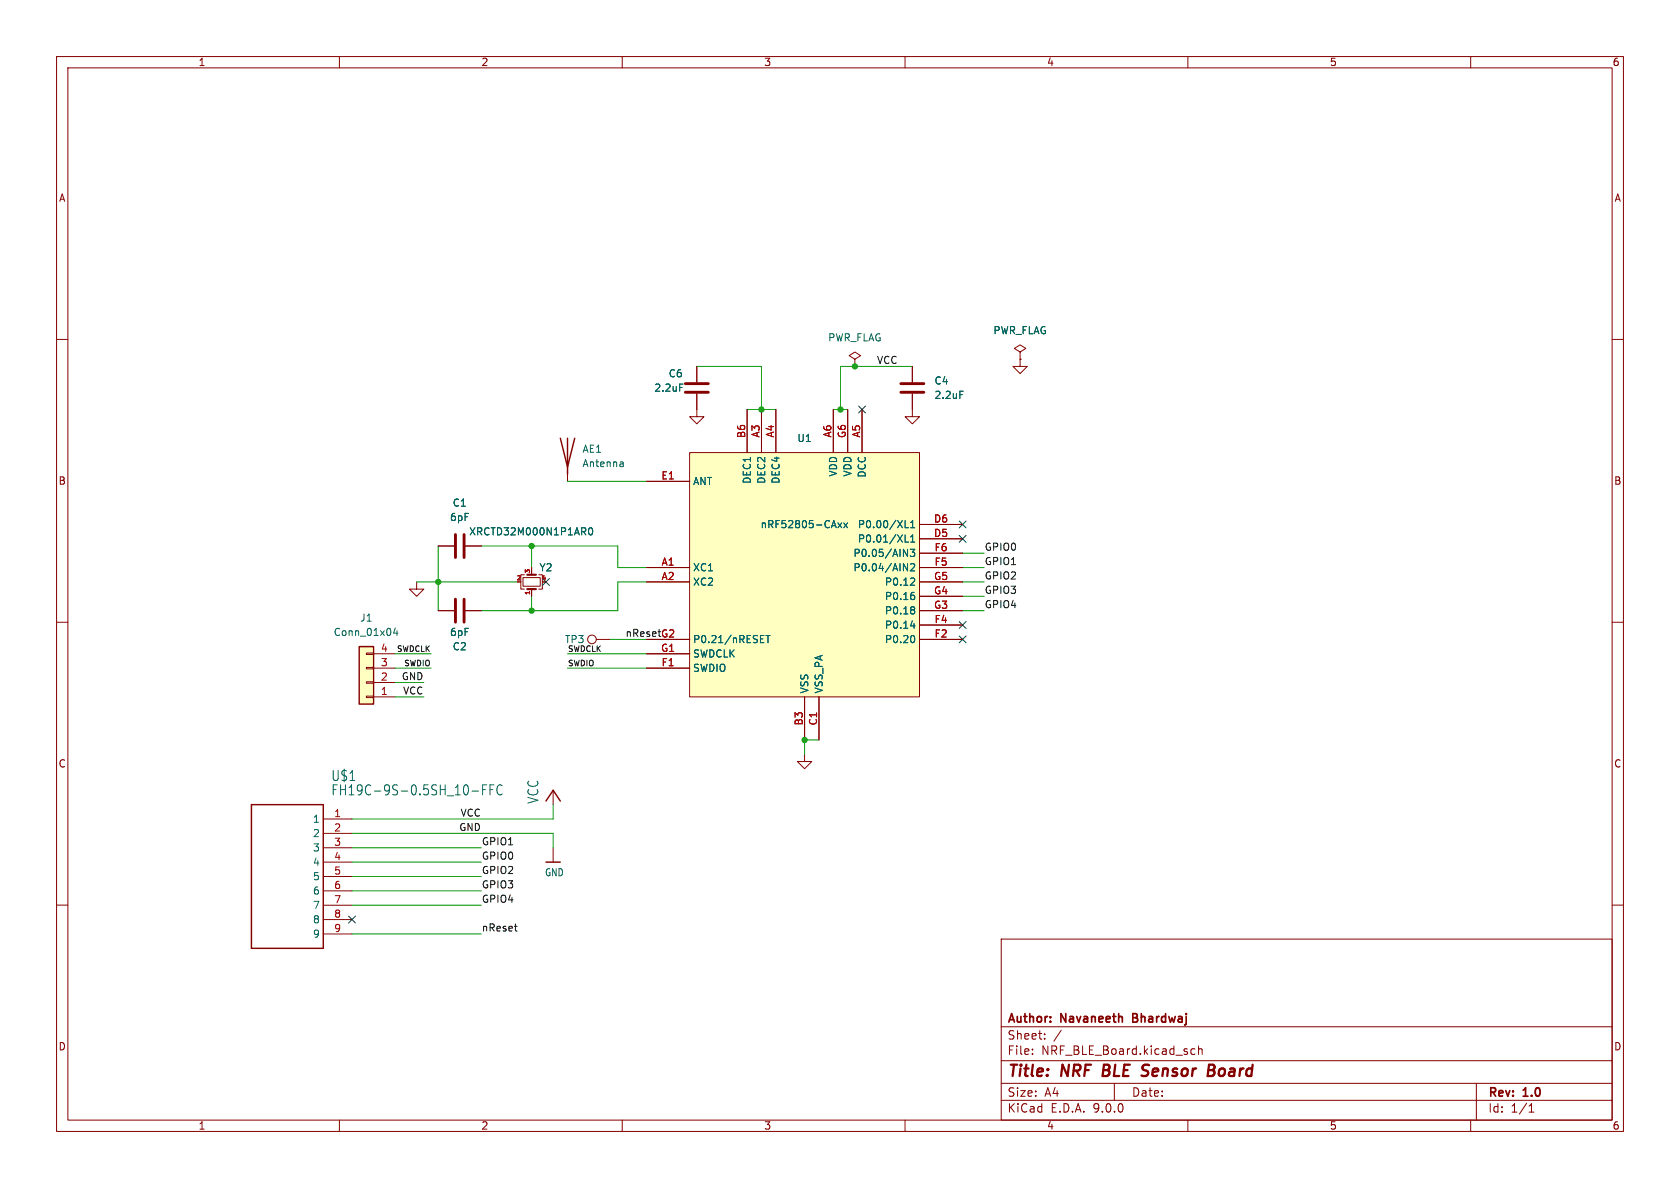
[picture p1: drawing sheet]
<svg xmlns="http://www.w3.org/2000/svg" width="297mm" height="210mm" viewBox="0 0 297 210" stroke-linecap="round" stroke-linejoin="round" font-family="sans-serif">
<g fill="none" stroke="#840000" stroke-width=".18">
<path d="M10 10h277v190h-277zM12 12h273v186h-273zM60 10v2M110 10v2M160 10v2M210 10v2M260 10v2M10 60h2M123.2 69.6v4.1h1.3l-1.3 1.2-1.3-1.2h1.3M123.2 64.8v2.8M151.1 63.5l1-.6-1-.7-1 .7 1 .6v1.3M151.1 64.8h.1"/>
<path d="M161.3 64.8v2.8M161.3 69.6v2.8M180.3 62.2l1.1-.6-1.1-.6-1 .6 1 .6v1.3M180.3 63.5h.1M180.3 63.5v1.3h1.3l-1.3 1.2-1.2-1.2h1.2M285 60h2M77.5 96.5h2.8M82.3 96.5h2.8M100.3 82.6v2.5M10 110h2M73.7 102.9v1.2h1.2l-1.2 1.3-1.3-1.3h1.3M77.5 108h2.8"/>
<path d="M82.3 108h2.8M285 110h2M97.8 139.7v2.5M57.1 144.8h5.1M57.1 147.3h5.1M57.1 149.9h5.1M57.1 152.4h5.1M57.1 154.9h5.1M57.1 157.5h5.1M97.8 149.9v2.5M10 160h2M57.1 160h5.1"/>
<path d="M57.1 162.6h5.1M57.1 165.1h5.1M177 166h108v32h-108zM285 160h2M60 198v2M110 198v2M160 198v2M177 194.5h108M177 191.5h108M177 187.5h108M177 181.5h108M182.5 186.3v.1"/>
<path d="M182.5 185.5v.1M184.7 183.6v.1M184.7 182.8v.1M187.6 182.1l-1.3 2M197 191.5v3M210 198v2M210.7 186.3h.5M210.7 185.5h.5M211.9 185.5l.2-.1 .4 .1v.9M211.9 184.9v1.5M260 198v2M261 191.5v6.5"/>
<path d="M270.3 196.6h.9M270.3 195.5l.4-.4v1.5"/>
</g>
<path d="M195.2 188.2l-.3 2h.8M213.6 189.2h.7M213.7 188.2h.7a.49 .49 0 0 1 .3 .5 .49 .49 0 0 1-.4 .5M214.3 189.2l.3 .1a.58 .58 0 0 1-.3 .9h-.8" fill="none" stroke="#840000" stroke-width=".4"/>
<path d="M200.3 179.9h.5M200.8 179.2h-.5v1.5h.5" fill="none" stroke="#840000" stroke-width=".3"/>
<path d="M121.2 67.8h4M121.2 69.3h4M159.3 67.8h4M159.3 69.3h4M80.5 94.5v4.1M82 94.5v4.1M80.5 105.9v4.1M82 105.9v4.1" fill="none" stroke="#840000" stroke-width=".51"/>
<path d="M120.2 67.9h.6M169.7 69.2h.6M110 81.6l.2 .2v.7M110.2 82.4l-.4 .1M110.2 82h-.4M83.5 139.8h1.1M85.3 139.6h.5M86 138.7h-.7v1.8M86.6 139.6h.5M87.3 138.7h-.7v1.8M88.8 138.9l-.1-.1a.51 .51 0 0 0-.8 .4l-.1 .6a.68 .68 0 0 0 .7 .7l.3-.2" fill="none" stroke="#006464" stroke-width=".18"/>
<path d="M99.1 77.5l1.2 5.1 1.3-5.1M100.3 77.5v6.3M44.4 142.2h12.7v25.4h-12.7zM96.5 152.4h2.6M96.5 141.6l1.3-1.9 1.3 1.9" fill="none" stroke="#840000" stroke-width=".25"/>
<path d="M121.9 80h40.7v43.2h-40.7z" fill="#ffffc2"/>
<g fill="none" stroke="#840000" stroke-width=".18">
<path d="M132.1 72.4v7.6M134.6 72.4v7.6M137.2 72.4v7.6M147.3 72.4v7.6M149.9 72.4v7.6M152.4 72.4v7.6M161.3 72.4v1.3h1.3l-1.3 1.2-1.3-1.2h1.3M114.3 85.1h7.6M121.9 80h40.7v43.2h-40.7zM162.6 92.7h7.6M162.6 95.3h7.6M162.6 97.8h7.6"/>
<path d="M92.5 102.1h3v1.5h-3zM92.7 101.6h-.6v2.5h.6M94 100.3v1.3M94 104.1v1.3M95.2 101.6h.7v2.5h-.7M114.3 100.3h7.6M114.3 102.9h7.6M114.3 113h7.6M114.3 115.6h7.6M114.3 118.1h7.6M162.6 100.3h7.6M162.6 102.9h7.6"/>
<path d="M162.6 113h7.6M162.6 105.4h7.6M162.6 108h7.6M162.6 110.5h7.6M142.2 133.4v1.2h1.3l-1.3 1.3-1.2-1.3h1.2M142.2 123.2v7.6M144.8 123.2v7.6"/>
</g>
<g fill="none" stroke="#006464" stroke-width=".18">
<path d="M104.2 93.4l.2-.1a.68 .68 0 0 1 .4 .6 .68 .68 0 0 1-.4 .7l-.2-.2-.2-.3zM148.1 92.4l.7 .9M148.8 92.4l-.7 .9M149.2 92.4l.6 .9M149.8 92.4l-.6 .9M159.7 97.1l.7 1.3v-1.3M159.7 99.6l.7 1.3v-1.3M160 93.3h.6M160 95.8h.6M160.9 97.1h.8l-.4 .5 .3 .1v.5l-.1 .2-.6-.2M161 93.3h.7M161 92.4l.3-.4v1.3"/>
<path d="M161 94.9l.3-.3v1.2M161 95.8h.7M161 99.8l.5-.2 .2 .4-.8 .9h.8M134.4 113.6h.6M134.4 112.3h.6M135.4 112.3h.7M135.8 112.3v1.3M161 110.6h.8M161.3 104.7h.3M161.4 112.3a.79 .79 0 0 1 0 1.3M161.5 102.2l.2 .2-.1 .3-.7 .7h.8M161.5 105.2l.2 .2v.3l-.2 .3"/>
<path d="M161.5 107.3l.2 .2-.2 .3 .2 .2v.3l-.2 .2M161.6 110.2v.9"/>
</g>
<path d="M93.2 104.1h1.5M93.2 101.6h1.5" fill="none" stroke="#840000" stroke-width=".38"/>
<path d="M63.5 114.3h2.5v10.2h-2.5z" fill="#ffffc2"/>
<path d="M63.5 114.3h2.5v10.2h-2.5z" fill="none" stroke="#840000" stroke-width=".25"/>
<g fill="none" stroke="#840000" stroke-width=".18">
<path d="M123.2 64.8v2.8M123.2 69.6v2.8M132.1 72.4v7.6M134.6 72.4v7.6M137.2 72.4v7.6M147.3 72.4v7.6M149.9 72.4v7.6M152.4 72.4v7.6M161.3 64.8v2.8M161.3 69.6v2.8M180.3 63.5h.1M77.5 96.5h2.8"/>
<path d="M82.3 96.5h2.8M114.3 85.1h7.6M162.6 92.7h7.6M162.6 95.3h7.6M162.6 97.8h7.6M64.8 118h1.2v.2h-1.2zM64.8 115.4h1.2v.3h-1.2zM66 118.1h3.8M66 115.6h3.8M77.5 108h2.8M82.3 108h2.8M94 100.3v1.3"/>
<path d="M94 104.1v1.3M105.4 113h2.5M114.3 118.1h7.6M114.3 115.6h7.6M114.3 113h7.6M114.3 100.3h7.6M114.3 102.9h7.6M162.6 113h7.6M162.6 100.3h7.6M162.6 102.9h7.6M162.6 105.4h7.6M162.6 108h7.6"/>
<path d="M162.6 110.5h7.6M64.8 123.1h1.2v.2h-1.2zM64.8 120.5h1.2v.3h-1.2zM66 123.2h3.8M66 120.7h3.8M142.2 123.2v7.6M144.8 123.2v7.6"/>
<circle cx="104.6" cy="113" r=".76"/>
</g>
<g fill="none" stroke="#006464" stroke-width=".18">
<path d="M120.2 67.9h.6M169.7 69.2h.6M104.2 93.4l.2-.1a.68 .68 0 0 1 .4 .6 .68 .68 0 0 1-.4 .7l-.2-.2-.2-.3zM148.1 92.4l.7 .9M148.8 92.4l-.7 .9M149.2 92.4l.6 .9M149.8 92.4l-.6 .9M159.7 97.1l.7 1.3v-1.3M159.7 99.6l.7 1.3v-1.3M160 93.3h.6M160 95.8h.6M160.9 97.1h.8l-.4 .5 .3 .1v.5l-.1 .2-.6-.2"/>
<path d="M161 93.3h.7M161 92.4l.3-.4v1.3M161 94.9l.3-.3v1.2M161 95.8h.7M161 99.8l.5-.2 .2 .4-.8 .9h.8M69.9 111l-.3 .9h.8M70.2 111.5v.8M134.4 113.6h.6M134.4 112.3h.6M135.4 112.3h.7M135.8 112.3v1.3M161 110.6h.8"/>
<path d="M161.3 104.7h.3M161.4 112.3a.79 .79 0 0 1 0 1.3M161.5 102.2l.2 .2-.1 .3-.7 .7h.8M161.5 105.2l.2 .2v.3l-.2 .3M161.5 107.3l.2 .2-.2 .3 .2 .2v.3l-.2 .2M161.6 110.2v.9"/>
</g>
<path d="M90.9 163.7h.5M91.2 164.5l.2 .1" fill="none" stroke="#0f0f0f" stroke-width=".18"/>
<g fill="none" stroke="#009600" stroke-width=".18">
<path d="M123.2 64.8h11.4v7.6M132.1 72.4h5.1M147.3 72.4h2.6M161.3 64.8h-12.7v7.6M77.5 96.5v11.5M85.1 96.5h24.1v3.8h5.1M94 96.5v3.8M100.3 85.1h14M170.2 97.8h3.8M69.8 118.1h6.4M69.8 115.6h6.4M73.7 102.9h17.7"/>
<path d="M94 105.4v2.6M100.3 118.1h14M100.3 115.6h14M107.9 113h6.4M114.3 102.9h-5.1v5.1h-24.1M170.2 102.9h3.8M170.2 105.4h3.8M170.2 108h3.8M170.2 100.3h3.8M69.8 120.7h5.1M69.8 123.2h5.1M144.8 130.8h-2.6v2.6"/>
<path d="M62.2 152.4h22.9M62.2 157.5h22.9M62.2 147.3h35.6v2.6M62.2 149.9h22.9M62.2 154.9h22.9M97.8 142.2v2.6h-35.6M62.2 160h22.9M62.2 165.1h22.9"/>
</g>
<g fill="none" stroke="#000084" stroke-width=".18">
<path d="M151.8 71.8l1.2 1.2M153 71.8l-1.2 1.2M169.6 94.6l1.2 1.3M169.6 92.1l1.2 1.2M170.8 94.6l-1.2 1.3M170.8 92.1l-1.2 1.2M95.9 102.3l1.2 1.2M97.1 102.3l-1.2 1.2M169.6 112.4l1.2 1.2M169.6 109.9l1.2 1.2M170.8 112.4l-1.2 1.2M170.8 109.9l-1.2 1.2"/>
<path d="M61.6 162l1.2 1.2M62.8 162l-1.2 1.2"/>
</g>
<g fill="#009600" stroke="#009600" stroke-width=".18">
<circle cx="142.2" cy="130.8" r=".46"/>
<circle cx="151.1" cy="64.8" r=".46"/>
<circle cx="134.6" cy="72.4" r=".46"/>
<circle cx="148.6" cy="72.4" r=".46"/>
<circle cx="94" cy="108" r=".46"/>
<circle cx="94" cy="96.5" r=".46"/>
<circle cx="77.5" cy="102.9" r=".46"/>
</g>
<g font-size="2.8" fill="#840000">
<text x="178" y="190.9">Title:</text>
<text x="187.7" y="190.9">NRF</text>
<text x="195.8" y="190.9">BLE Sensor</text>
<text x="216" y="190.9">Board</text>
</g>
<g font-size="2.5" fill="#006464">
<text x="58.5" y="140.8">FH19C-9S-0.5SH_10-FFC</text>
<text x="58.5" y="138.3">U$1</text>
<text x="95.4" y="142.2" transform="rotate(-90 95.4 142.2)">VCC</text>
</g>
<g font-size="2.1" fill="#840000">
<text x="178" y="184">Sheet:</text>
<text x="178" y="181.2">Author:</text>
<text x="187.6" y="181.2">Navaneeth</text>
<text x="200.9" y="181.2">Bhardwaj</text>
<text x="178" y="186.7">File:</text>
<text x="184.1" y="186.7">NRF_BLE_Board.kicad_sch</text>
<text x="178" y="196.9">KiCad</text>
<text x="178" y="194.1">Size:</text>
<text x="184.7" y="194.1">A4</text>
<text x="185.7" y="196.9">E.D.A.</text>
<text x="193.3" y="196.9">9.0.0</text>
<text x="200" y="194.1">Date:</text>
<text x="263" y="194.3">Rev:</text>
<text x="263" y="196.9">Id:</text>
<text x="267.1" y="196.9">1/1</text>
<text x="269.4" y="194.3">1.0</text>
</g>
<g font-size="1.8" fill="#840000">
<text x="35" y="11.9">1</text>
<text x="85" y="11.9">2</text>
<text x="135" y="11.9">3</text>
<text x="185" y="11.9">4</text>
<text x="235" y="11.9">5</text>
<text x="285" y="11.9">6</text>
<text x="10.3" y="35.9">A</text>
<text x="285.3" y="35.9">A</text>
<text x="10.3" y="85.9">B</text>
<text x="285.3" y="85.9">B</text>
<text x="10.3" y="135.9">C</text>
<text x="285.3" y="135.9">C</text>
<text x="10.3" y="185.9">D</text>
<text x="285.3" y="185.9">D</text>
<text x="35" y="199.9">1</text>
<text x="85" y="199.9">2</text>
<text x="135" y="199.9">3</text>
<text x="185" y="199.9">4</text>
<text x="235" y="199.9">5</text>
<text x="285" y="199.9">6</text>
</g>
<g font-size="1.8" fill="#006464">
<text x="175.5" y="59.3">PWR_FLAG</text>
<text x="146.3" y="60.6">PWR_FLAG</text>
<text x="115.6" y="69.4">2.2uF</text>
<text x="118.1" y="66.9">C6</text>
<text x="165.1" y="68.2">C4</text>
<text x="165.1" y="70.7">2.2uF</text>
<text x="102.9" y="80.2">AE1</text>
<text x="102.9" y="82.8">Antenna</text>
<text x="140.9" y="78.3">U1</text>
<text x="79.9" y="89.8">C1</text>
<text x="122.4" y="86">ANT</text>
<text x="132.9" y="85.6" transform="rotate(-90 132.9 85.6)">DEC1</text>
<text x="135.5" y="85.6" transform="rotate(-90 135.5 85.6)">DEC2</text>
<text x="138" y="85.6" transform="rotate(-90 138 85.6)">DEC4</text>
<text x="148.2" y="84.3" transform="rotate(-90 148.2 84.3)">VDD</text>
<text x="150.7" y="84.3" transform="rotate(-90 150.7 84.3)">VDD</text>
<text x="153.3" y="84.5" transform="rotate(-90 153.3 84.5)">DCC</text>
<text x="79.5" y="92.3">6pF</text>
<text x="82.8" y="94.8">XRCTD32M000N1P1AR0</text>
<text x="134.4" y="93.6">nRF52805-CAxx</text>
<text x="151.6" y="93.6">P0.00/XL1</text>
<text x="95.3" y="101.2">Y2</text>
<text x="122.4" y="101.2">XC1</text>
<text x="150.8" y="98.7">P0.05/AIN3</text>
<text x="150.8" y="101.2">P0.04/AIN2</text>
<text x="151.6" y="96.1">P0.01/XL1</text>
<text x="122.4" y="103.7">XC2</text>
<text x="156.3" y="103.7">P0.12</text>
<text x="156.3" y="106.3">P0.16</text>
<text x="58.9" y="112.6">Conn_01x04</text>
<text x="63.6" y="110.1">J1</text>
<text x="79.5" y="112.6">6pF</text>
<text x="122.4" y="113.9">P0.21/nRESET</text>
<text x="156.3" y="108.8">P0.18</text>
<text x="156.3" y="111.4">P0.14</text>
<text x="156.3" y="113.9">P0.20</text>
<text x="79.9" y="115.2">C2</text>
<text x="122.4" y="116.4">SWDCLK</text>
<text x="122.4" y="119">SWDIO</text>
<text x="143.1" y="122.7" transform="rotate(-90 143.1 122.7)">VSS</text>
<text x="145.6" y="122.7" transform="rotate(-90 145.6 122.7)">VSS_PA</text>
<text x="55.2" y="145.6">1</text>
<text x="55.2" y="148.2">2</text>
<text x="55.2" y="150.7">3</text>
<text x="55.2" y="153.3">4</text>
<text x="55.2" y="155.8">5</text>
<text x="96.2" y="155.1">GND</text>
<text x="55.2" y="158.3">6</text>
<text x="55.2" y="160.9">7</text>
<text x="55.2" y="163.4">8</text>
<text x="55.2" y="166">9</text>
</g>
<g font-size="1.8" fill="#0f0f0f">
<text x="154.9" y="64.4">VCC</text>
<text x="174" y="97.4">GPIO0</text>
<text x="174" y="100">GPIO1</text>
<text x="174" y="107.6">GPIO4</text>
<text x="174" y="102.5">GPIO2</text>
<text x="174" y="105.1">GPIO3</text>
<text x="99.8" y="113.9">TP3</text>
<text x="110.5" y="112.7">nReset G2</text>
<text x="85.1" y="149.5">GPIO1</text>
<text x="85.1" y="152.1">GPIO0</text>
<text x="85.1" y="154.6">GPIO2</text>
<text x="85.1" y="159.7">GPIO4</text>
<text x="85.1" y="157.1">GPIO3</text>
<text x="85.1" y="164.8">nReset</text>
</g>
<g font-size="1.8" fill="#a90000">
<text x="131.8" y="77.5" transform="rotate(-90 131.8 77.5)">B6</text>
<text x="134.4" y="77.5" transform="rotate(-90 134.4 77.5)">A3</text>
<text x="136.9" y="77.5" transform="rotate(-90 136.9 77.5)">A4</text>
<text x="147.1" y="77.5" transform="rotate(-90 147.1 77.5)">A6</text>
<text x="149.6" y="77.5" transform="rotate(-90 149.6 77.5)">G6</text>
<text x="152.1" y="77.5" transform="rotate(-90 152.1 77.5)">A5</text>
<text x="116.8" y="84.8">E1</text>
<text x="165" y="92.5">D6</text>
<text x="165" y="95">D5</text>
<text x="116.9" y="100.1">A1</text>
<text x="165.1" y="97.5">F6</text>
<text x="165.1" y="100.1">F5</text>
<text x="116.9" y="102.6">A2</text>
<text x="165" y="102.6">G5</text>
<text x="165" y="105.2">G4</text>
<text x="165" y="107.7">G3</text>
<text x="116.8" y="112.8">G2</text>
<text x="165.1" y="110.2">F4</text>
<text x="165.1" y="112.8">F2</text>
<text x="67.2" y="117.9">3</text>
<text x="67.2" y="115.3">4</text>
<text x="116.8" y="115.3">G1</text>
<text x="116.9" y="117.9">F1</text>
<text x="67.2" y="122.9">1</text>
<text x="67.2" y="120.4">2</text>
<text x="142" y="128.3" transform="rotate(-90 142 128.3)">B3</text>
<text x="144.5" y="128.3" transform="rotate(-90 144.5 128.3)">C1</text>
<text x="59" y="144.5">1</text>
<text x="59" y="147.1">2</text>
<text x="59" y="149.6">3</text>
<text x="59" y="152.1">4</text>
<text x="59" y="154.7">5</text>
<text x="59" y="157.2">6</text>
<text x="59" y="159.8">7</text>
<text x="59" y="162.3">8</text>
<text x="59" y="164.8">9</text>
</g>
<g font-size="1.7" fill="#0f0f0f">
<text x="70.9" y="120.3">GND</text>
<text x="71.2" y="122.8">VCC</text>
<text x="81.1" y="147">GND</text>
<text x="81.3" y="144.4">VCC</text>
</g>
<g font-size="1.4" fill="#0f0f0f">
<text x="70" y="115.3">SWDCLK</text>
<text x="71.3" y="117.8">SWDIO</text>
<text x="100.3" y="117.8">SWDIO</text>
<text x="100.3" y="115.3">SWDCLK</text>
</g>
<g font-size="1.1" fill="#a90000">
<text x="93.7" y="101.5" transform="rotate(-90 93.7 101.5)">3</text>
<text x="91.2" y="102.6">2</text>
<text x="93.7" y="105.3" transform="rotate(-90 93.7 105.3)">1</text>
<text x="95.7" y="102.6">4</text>
</g>
</svg>
